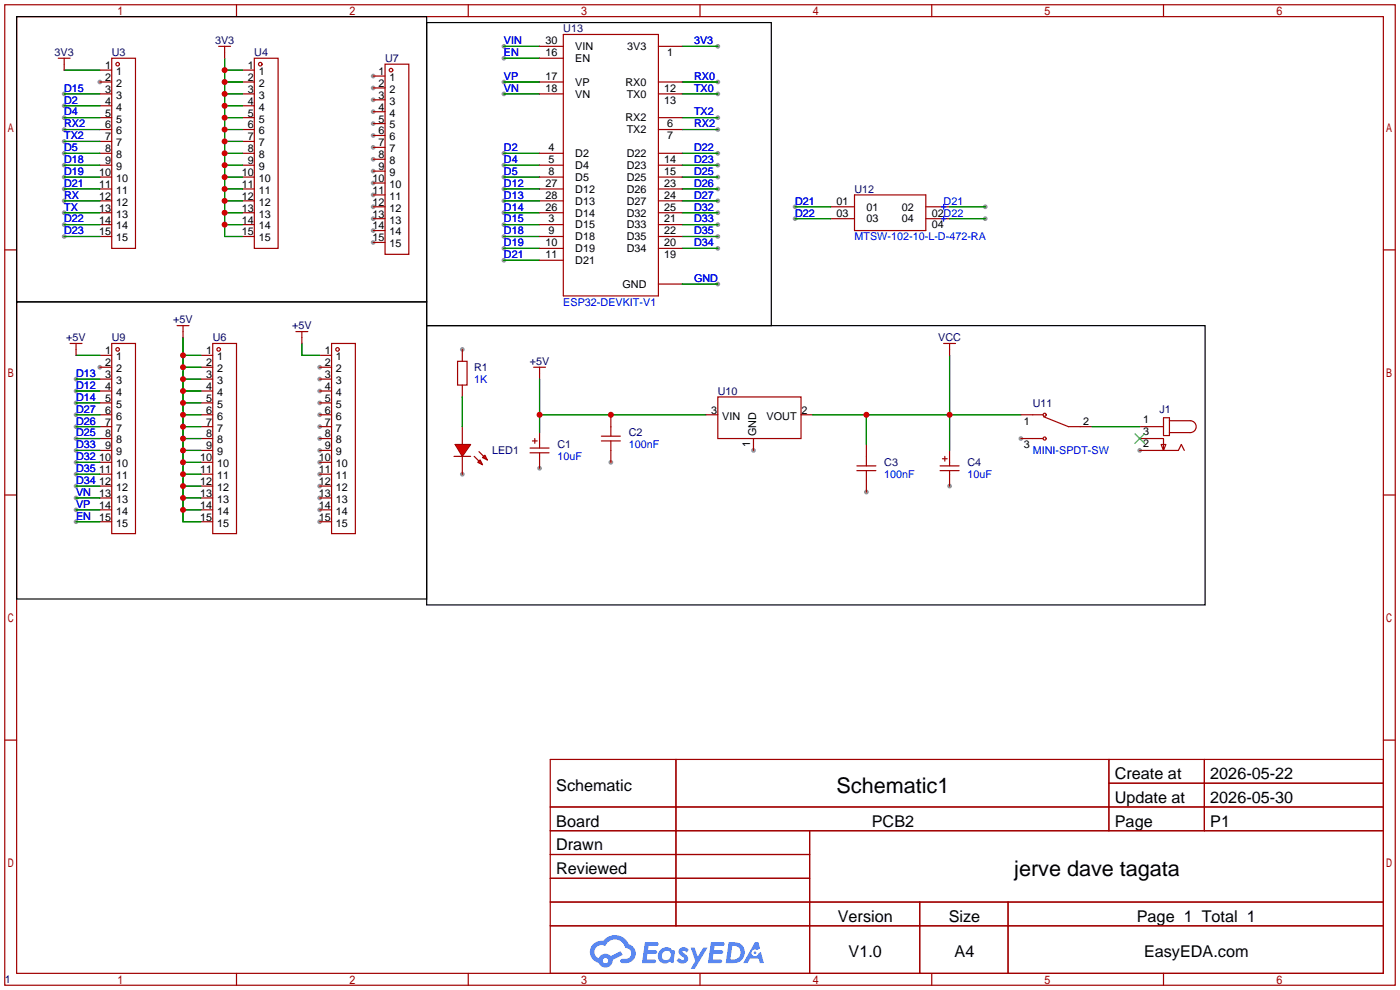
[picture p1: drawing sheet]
<svg xmlns="http://www.w3.org/2000/svg" width="299mm" height="212mm" viewBox="0 0 299 212" stroke-linecap="round" stroke-linejoin="round" font-family="sans-serif">
<g fill="#999">
<circle cx="21.3" cy="17.5" r=".51"/>
<circle cx="68.3" cy="111.5" r=".51"/>
<circle cx="68.3" cy="109" r=".51"/>
<circle cx="68.3" cy="106.4" r=".51"/>
<circle cx="68.3" cy="103.9" r=".51"/>
<circle cx="68.3" cy="101.3" r=".51"/>
<circle cx="68.3" cy="98.8" r=".51"/>
<circle cx="68.3" cy="96.3" r=".51"/>
<circle cx="68.3" cy="93.7" r=".51"/>
<circle cx="68.3" cy="91.2" r=".51"/>
<circle cx="68.3" cy="88.6" r=".51"/>
<circle cx="68.3" cy="86.1" r=".51"/>
<circle cx="68.3" cy="83.6" r=".51"/>
<circle cx="68.3" cy="81" r=".51"/>
<circle cx="68.3" cy="78.5" r=".51"/>
<circle cx="79.8" cy="51.8" r=".51"/>
<circle cx="79.8" cy="49.3" r=".51"/>
<circle cx="79.8" cy="46.7" r=".51"/>
<circle cx="79.8" cy="44.2" r=".51"/>
<circle cx="79.8" cy="41.7" r=".51"/>
<circle cx="79.8" cy="39.1" r=".51"/>
<circle cx="79.8" cy="36.6" r=".51"/>
<circle cx="79.8" cy="34" r=".51"/>
<circle cx="79.8" cy="31.5" r=".51"/>
<circle cx="79.8" cy="29" r=".51"/>
<circle cx="79.8" cy="26.4" r=".51"/>
<circle cx="79.8" cy="23.9" r=".51"/>
<circle cx="79.8" cy="21.3" r=".51"/>
<circle cx="79.8" cy="18.8" r=".51"/>
<circle cx="79.8" cy="16.3" r=".51"/>
<circle cx="21.3" cy="78.5" r=".51"/>
<circle cx="98.8" cy="74.7" r=".51"/>
<circle cx="98.8" cy="101.3" r=".51"/>
<circle cx="115.3" cy="100.1" r=".51"/>
<circle cx="130.6" cy="98.8" r=".51"/>
<circle cx="161" cy="96.3" r=".51"/>
<circle cx="185.2" cy="105.2" r=".51"/>
<circle cx="202.9" cy="103.9" r=".51"/>
<circle cx="218.2" cy="93.7" r=".51"/>
<circle cx="243.6" cy="96.3" r=".51"/>
<circle cx="16.3" cy="111.5" r=".51"/>
<circle cx="16.3" cy="81" r=".51"/>
<circle cx="16.3" cy="83.6" r=".51"/>
<circle cx="16.3" cy="88.6" r=".51"/>
<circle cx="16.3" cy="86.1" r=".51"/>
<circle cx="16.3" cy="91.2" r=".51"/>
<circle cx="16.3" cy="93.7" r=".51"/>
<circle cx="16.3" cy="96.3" r=".51"/>
<circle cx="16.3" cy="98.8" r=".51"/>
<circle cx="16.3" cy="101.3" r=".51"/>
<circle cx="16.3" cy="103.9" r=".51"/>
<circle cx="16.3" cy="106.4" r=".51"/>
<circle cx="16.3" cy="109" r=".51"/>
<circle cx="13.7" cy="20.1" r=".51"/>
<circle cx="13.7" cy="22.6" r=".51"/>
<circle cx="13.7" cy="25.1" r=".51"/>
<circle cx="13.7" cy="27.7" r=".51"/>
<circle cx="13.7" cy="30.2" r=".51"/>
<circle cx="13.7" cy="32.8" r=".51"/>
<circle cx="13.7" cy="35.3" r=".51"/>
<circle cx="13.7" cy="37.8" r=".51"/>
<circle cx="13.7" cy="40.4" r=".51"/>
<circle cx="13.7" cy="42.9" r=".51"/>
<circle cx="13.7" cy="45.5" r=".51"/>
<circle cx="13.7" cy="48" r=".51"/>
<circle cx="13.7" cy="50.5" r=".51"/>
<circle cx="169.9" cy="44.2" r=".51"/>
<circle cx="169.9" cy="46.7" r=".51"/>
<circle cx="210.6" cy="44.2" r=".51"/>
<circle cx="210.6" cy="46.7" r=".51"/>
<circle cx="153.4" cy="35.3" r=".51"/>
<circle cx="153.4" cy="32.8" r=".51"/>
<circle cx="153.4" cy="20.1" r=".51"/>
<circle cx="153.4" cy="17.5" r=".51"/>
<circle cx="107.7" cy="55.6" r=".51"/>
<circle cx="107.7" cy="53.1" r=".51"/>
<circle cx="107.7" cy="50.5" r=".51"/>
<circle cx="107.7" cy="37.8" r=".51"/>
<circle cx="153.4" cy="25.1" r=".51"/>
<circle cx="153.4" cy="27.7" r=".51"/>
<circle cx="107.7" cy="35.3" r=".51"/>
<circle cx="107.7" cy="32.8" r=".51"/>
<circle cx="107.7" cy="48" r=".51"/>
<circle cx="153.4" cy="9.9" r=".51"/>
<circle cx="107.7" cy="12.4" r=".51"/>
<circle cx="107.7" cy="17.5" r=".51"/>
<circle cx="107.7" cy="20.1" r=".51"/>
<circle cx="153.4" cy="53.1" r=".51"/>
<circle cx="153.4" cy="50.5" r=".51"/>
<circle cx="153.4" cy="45.5" r=".51"/>
<circle cx="153.4" cy="48" r=".51"/>
<circle cx="153.4" cy="37.8" r=".51"/>
<circle cx="153.4" cy="40.4" r=".51"/>
<circle cx="153.4" cy="42.9" r=".51"/>
<circle cx="107.7" cy="45.5" r=".51"/>
<circle cx="107.7" cy="40.4" r=".51"/>
<circle cx="107.7" cy="9.9" r=".51"/>
<circle cx="107.7" cy="42.9" r=".51"/>
<circle cx="153.4" cy="60.7" r=".51"/>
</g>
<g fill="none" stroke="#a10000" stroke-width=".25">
<path d="M1 1h297.2v209.6h-297.2zM3.6 3.6h292.1v204.4h-292.1zM50.5 1v2.6M100.1 1v2.6M149.6 1v2.6M199.1 1v2.6M248.7 1v2.6M1 53.4h2.6M295.7 53.4h2.5M1 105.8h2.6M295.7 105.8h2.5M1 158.2h2.6"/>
<path d="M295.7 158.2h2.5M117.6 162.3h178.1v45.7h-178.1zM117.6 172.5h178.1M117.6 177.5h178.1M144.5 162.3v35.6M173 177.5v30.5M237 162.3v15.2M237 167.4h58.7M257.4 162.3v15.2M117.6 182.6h55.4M117.6 192.8h178.1M117.6 187.7h55.4"/>
<path d="M117.6 197.9h178.1M196.6 192.8v15.2M215.4 192.8v15.2M50.5 208v2.6M100.1 208v2.6M149.6 208v2.6M199.1 208v2.6M248.7 208v2.6"/>
</g>
<g fill="#5487ff">
<path d="M145.3 202.7a1.3 1.3 0 0 1 1.9 .3l-.4 .6a.54 .54 0 0 0-.9-.2l.1 .2a1.34 1.34 0 0 1 .9 1.8 1.47 1.47 0 0 1-2.3-.1l.5-.6 .8 .5a.31 .31 0 0 0 .4-.3 .31 .31 0 0 0-.3-.4 1.12 1.12 0 0 1-.7-1.8z"/>
<path d="M147.6 202.5h.9l.6 2 1.2-2h.9l-2.7 4.6h-.9l1-1.7z"/>
<path d="M137.8 201.4h1.7a1.31 1.31 0 0 1 1.2 .2 .4 .4 0 0 1-.3 .5l-1.8 .1-.1 .9h1.6a.4 .4 0 0 1 .4 .4 .4 .4 0 0 1-.5 .4h-1.6l-.2 1.2h1.4a.46 .46 0 0 1 .5 0 .46 .46 0 0 1 .1 .5l-.4 .2h-2.6z"/>
<path d="M151.9 201.4h1.7a1.32 1.32 0 0 1 1.2 .2 .39 .39 0 0 1-.3 .5l-1.8 .1-.1 .9h1.6a.4 .4 0 0 1 .4 .4 .4 .4 0 0 1-.4 .4h-1.7l-.2 1.2h1.4a.46 .46 0 0 1 .5 0 .46 .46 0 0 1 .1 .5l-.4 .2h-2.6z"/>
<path d="M161.3 201.4h.8l.3 1.3-.6 .4a.75 .75 0 0 0-1.1 .3 .75 .75 0 0 0 .5 1 .75 .75 0 0 0 .9-.7l.5-.2 .6 2.3h-.8l-.3-.9h-1.8l-.5 .9h-1z"/>
<path d="M155.7 201.4l-.6 4.4h1.5a2.27 2.27 0 0 0 2.6-2.2 2.27 2.27 0 0 0-2.7-2.2zM156.5 202.1a1.5 1.5 0 0 1 1.8 1.6 1.5 1.5 0 0 1-1.9 1.4h-.3z"/>
<path d="M141.2 203a1.6 1.6 0 0 0-.3 2.3 1.6 1.6 0 0 0 2.3 .2l.7 .3 .3-2.4-.1-.3-.5-.1a1.58 1.58 0 0 0-2.4 0zM141.8 203.5a.98 .98 0 0 1 1.6 .4 .98 .98 0 0 1-1.1 1.3 .94 .94 0 0 1-.9-.7 .94 .94 0 0 1 .4-1z"/>
<path d="M126.8 201.8a2.37 2.37 0 0 0 1.1 4 1.54 1.54 0 0 0 1.8 1 1.54 1.54 0 0 0 1.2-1.6l2.2-1.1-.5-.8-2 1a1.57 1.57 0 0 0-2.7 .5 1.5 1.5 0 0 1-.7-2.1 1.5 1.5 0 0 1 2.2-.5 2.23 2.23 0 0 1 2.3-1.4 2.23 2.23 0 0 1 2 1.8 1.16 1.16 0 0 1 1.2 1.1 1.16 1.16 0 0 1-1.1 1.2h-.7a.47 .47 0 0 0-.5 .4 .47 .47 0 0 0 .4 .5 2.17 2.17 0 0 0 2.5-.9 2.17 2.17 0 0 0-.3-2.7l-.8-.4a3.2 3.2 0 0 0-5.5-.7l-1.1 .1zM128.8 205.3a.6 .6 0 0 1 1.2 0 .6 .6 0 0 1-1.2 0z"/>
<circle cx="161.4" cy="203.6" r=".28"/>
</g>
<g fill="none" stroke="#a10000" stroke-width=".25">
<path d="M12.4 12.4h2.6M13.7 12.4v2.6M21.3 17.5h2.6M21.3 15h2.6M23.9 12.4h5.1v40.7h-5.1zM46.7 9.9h2.6M48 9.9v2.5M51.8 17.5h2.6M51.8 15h2.6M54.4 12.4h5v40.7h-5zM79.8 18.8h2.5M79.8 16.3h2.5"/>
<path d="M82.3 13.7h5.1v40.7h-5.1zM21.3 37.8h2.6M21.3 35.3h2.6M21.3 32.8h2.6M21.3 30.2h2.6M21.3 27.7h2.6M21.3 25.1h2.6M21.3 22.6h2.6M21.3 20.1h2.6M51.8 37.8h2.6M51.8 35.3h2.6M51.8 32.8h2.6"/>
<path d="M51.8 30.2h2.6M51.8 27.7h2.6M51.8 25.1h2.6M51.8 22.6h2.6M51.8 20.1h2.6M79.8 39.1h2.5M79.8 36.6h2.5M79.8 34h2.5M79.8 31.5h2.5M79.8 29h2.5M79.8 26.4h2.5M79.8 23.9h2.5"/>
<path d="M79.8 21.3h2.5M21.3 50.5h2.6M21.3 48h2.6M21.3 45.5h2.6M21.3 42.9h2.6M21.3 40.4h2.6M51.8 50.5h2.6M51.8 48h2.6M51.8 45.5h2.6M51.8 42.9h2.6M51.8 40.4h2.6M79.8 51.8h2.5"/>
<path d="M79.8 49.3h2.5M79.8 46.7h2.5M79.8 44.2h2.5M79.8 41.7h2.5M15 73.4h2.5M16.3 73.4v2.5M21.3 78.5h2.6M21.3 75.9h2.6M23.9 73.4h5.1v40.6h-5.1zM37.8 69.6h2.6M39.1 69.6v2.5M42.9 78.5h2.6"/>
<path d="M42.9 75.9h2.6M45.5 73.4h5v40.6h-5zM63.2 70.9h2.6M64.5 70.9v2.5M68.3 78.5h2.6M68.3 75.9h2.6M70.9 73.4h5v40.6h-5zM97.8 77.2h2v5.1h-2zM98.8 74.7v2.5M21.3 98.8h2.6M21.3 96.3h2.6M21.3 93.7h2.6"/>
<path d="M21.3 91.2h2.6M21.3 88.6h2.6M21.3 86.1h2.6M21.3 83.6h2.6M21.3 81h2.6M42.9 98.8h2.6M42.9 96.3h2.6M42.9 93.7h2.6M42.9 91.2h2.6M42.9 88.6h2.6M42.9 86.1h2.6M42.9 83.6h2.6"/>
<path d="M42.9 81h2.6M68.3 98.8h2.6M68.3 96.3h2.6M68.3 93.7h2.6M68.3 91.2h2.6M68.3 88.6h2.6M68.3 86.1h2.6M68.3 83.6h2.6M68.3 81h2.6M97 97.5h3.6M98.8 82.3v2.5M98.8 91.2v3.8"/>
<path d="M98.8 97.5v3.8M21.3 111.5h2.6M21.3 109h2.6M21.3 106.4h2.6M21.3 103.9h2.6M21.3 101.3h2.6M42.9 111.5h2.6M42.9 109h2.6M42.9 106.4h2.6M42.9 103.9h2.6M42.9 101.3h2.6M68.3 111.5h2.6"/>
<path d="M68.3 109h2.6M68.3 106.4h2.6M68.3 103.9h2.6M68.3 101.3h2.6"/>
<circle cx="25.1" cy="13.7" r=".38"/>
<circle cx="55.6" cy="13.7" r=".38"/>
<circle cx="83.6" cy="15" r=".38"/>
<circle cx="25.1" cy="74.7" r=".38"/>
<circle cx="46.7" cy="74.7" r=".38"/>
<circle cx="72.1" cy="74.7" r=".38"/>
</g>
<g fill="none" stroke="#008700" stroke-width=".25">
<path d="M13.7 15h7.6M48 15h3.8M48 12.4v38.1h3.8M48 17.5h3.8M13.7 20.1h7.6M13.7 22.6h7.6M13.7 25.1h7.6M13.7 27.7h7.6M13.7 30.2h7.6M13.7 32.8h7.6M13.7 35.3h7.6M13.7 37.8h7.6"/>
<path d="M48 20.1h3.8M48 22.6h3.8M48 25.1h3.8M48 27.7h3.8M48 30.2h3.8M48 32.8h3.8M48 35.3h3.8M48 37.8h3.8M13.7 40.4h7.6M13.7 42.9h7.6M13.7 45.5h7.6M13.7 48h7.6"/>
<path d="M13.7 50.5h7.6M48 40.4h3.8M48 42.9h3.8M48 45.5h3.8M48 48h3.8M16.3 75.9h5M39.1 75.9h3.8M39.1 72.1v39.4h3.8M39.1 78.5h3.8M64.5 73.4v2.5h3.8M16.3 81h5M16.3 83.6h5"/>
<path d="M16.3 88.6h5M16.3 86.1h5M16.3 91.2h5M16.3 93.7h5M16.3 96.3h5M16.3 98.8h5M39.1 81h3.8M39.1 83.6h3.8M39.1 88.6h3.8M39.1 86.1h3.8M39.1 91.2h3.8M39.1 93.7h3.8"/>
<path d="M39.1 96.3h3.8M39.1 98.8h3.8M16.3 111.5h5M16.3 101.3h5M16.3 103.9h5M16.3 106.4h5M16.3 109h5M39.1 101.3h3.8M39.1 103.9h3.8M39.1 106.4h3.8M39.1 109h3.8"/>
</g>
<path d="M3.6 3.6h87.6v60.9h-87.6zM91.2 4.8h73.6v64.8h-73.6zM3.6 64.5h87.6v63.5h-87.6z" fill="none" stroke="#000" stroke-width=".25"/>
<g fill="#f00" stroke="#a10000" stroke-width=".25">
<path d="M97.3 95h3.3l-1.8 2.5z"/>
<path d="M103.1 97.8l.5-.5 .5 1z"/>
<path d="M102.1 98.8l.5-.5 .5 1z"/>
</g>
<g fill="none" stroke="#a10000" stroke-width=".25">
<path d="M115.3 12.4h5.1M115.3 17.5h5.1M115.3 9.9h5.1M120.4 7.4h20.3v55.8h-20.3zM140.7 17.5h5.1M140.7 9.9h5.1M115.3 20.1h5.1M115.3 37.8h5.1M115.3 35.3h5.1M115.3 32.8h5.1M140.7 20.1h5.1M140.7 37.8h5.1"/>
<path d="M140.7 35.3h5.1M140.7 32.8h5.1M140.7 27.7h5.1M140.7 25.1h5.1M115.3 53.1h5.1M115.3 50.5h5.1M115.3 45.5h5.1M115.3 48h5.1M115.3 40.4h5.1M115.3 42.9h5.1M115.3 55.6h5.1M140.7 53.1h5.1"/>
<path d="M140.7 50.5h5.1M140.7 45.5h5.1M140.7 48h5.1M140.7 40.4h5.1M140.7 42.9h5.1M177.5 44.2h5.1M177.5 46.7h5.1M182.6 41.7h15.3v7.6h-15.3zM197.9 44.2h5M197.9 46.7h5M114 78.5h2.6M115.3 78.5v2.5"/>
<path d="M140.7 60.7h5.1M201.7 73.4h2.5M202.9 73.4v2.5M101.3 97.5l1.1 1.1M102.4 96.5l1 1M113.3 95.8h4M113.3 96.8h4M113.8 94.2h1M114.3 93.7v1M115.3 92.5v3.3M115.3 96.8v3.3M128.5 94.2h4.1"/>
<path d="M128.5 93.2h4.1M130.6 88.6v4.6M130.6 94.2v4.6M150.9 88.6h2.5M153.4 84.8h17.8v8.9h-17.8zM161 93.7v2.6M171.2 88.6h2.5M183.1 99.6h4.1M185.2 95v4.6M200.9 99.6h4.1M201.4 98h1M201.9 97.5v1.1"/>
<path d="M202.9 96.3v3.3M218.2 88.6h4.7M218.2 93.7h4.7M223 89.1l5.3 2.1h5.1M243.6 93.7h5M243.6 91.2h5M243.6 96.3h5M248.2 95h1l-.5 1.3zM248.7 89.3h1.2v3.8h-1.2zM248.7 93.7v2.6M248.7 96.3h3.1l.7-1.3 .6 1.3M249.9 89.9h4.5a1.27 1.27 0 0 1 1.3 1.3 1.27 1.27 0 0 1-1.3 1.3h-4.5"/>
<path d="M183.1 100.6h4.1M185.2 100.6v4.6M200.9 100.6h4.1M202.9 100.6v3.3"/>
<circle cx="223.3" cy="88.6" r=".33"/>
<circle cx="223.3" cy="93.7" r=".33"/>
</g>
<g fill="none" stroke="#008700" stroke-width=".25">
<path d="M107.7 17.5h7.6M107.7 9.9h7.6M107.7 12.4h7.6M145.8 17.5h7.6M145.8 9.9h7.6M107.7 35.3h7.6M107.7 32.8h7.6M107.7 20.1h7.6M107.7 37.8h7.6M145.8 35.3h7.6M145.8 32.8h7.6M145.8 20.1h7.6"/>
<path d="M145.8 37.8h7.6M145.8 25.1h7.6M145.8 27.7h7.6M107.7 55.6h7.6M107.7 53.1h7.6M107.7 50.5h7.6M107.7 48h7.6M107.7 45.5h7.6M107.7 40.4h7.6M107.7 42.9h7.6M145.8 53.1h7.6M145.8 50.5h7.6"/>
<path d="M145.8 48h7.6M145.8 45.5h7.6M145.8 40.4h7.6M145.8 42.9h7.6M169.9 44.2h7.6M169.9 46.7h7.6M202.9 44.2h7.7M202.9 46.7h7.7M145.8 60.7h7.6M202.9 75.9v20.4M98.8 84.8v6.4M115.3 81v11.5"/>
<path d="M115.3 88.6h35.6M173.7 88.6h44.5M185.2 88.6v6.4M233.4 91.2h10.2"/>
</g>
<path d="M242.6 92.7l2 2M244.6 92.7l-2 2" fill="none" stroke="#3c3" stroke-width=".25"/>
<path d="M91.2 69.6h166.4v59.7h-166.4z" fill="none" stroke="#000" stroke-width=".25"/>
<path d="M201.2 44.2h1M201.2 46.7h1M201.7 43.7v1M201.7 46.2v1" fill="none" stroke="#00f" stroke-width=".25"/>
<g fill="#c00">
<circle cx="48" cy="15" r=".63"/>
<circle cx="48" cy="17.5" r=".63"/>
<circle cx="48" cy="20.1" r=".63"/>
<circle cx="48" cy="22.6" r=".63"/>
<circle cx="48" cy="25.1" r=".63"/>
<circle cx="48" cy="27.7" r=".63"/>
<circle cx="48" cy="30.2" r=".63"/>
<circle cx="48" cy="32.8" r=".63"/>
<circle cx="48" cy="35.3" r=".63"/>
<circle cx="48" cy="37.8" r=".63"/>
<circle cx="48" cy="40.4" r=".63"/>
<circle cx="48" cy="42.9" r=".63"/>
<circle cx="48" cy="45.5" r=".63"/>
<circle cx="48" cy="48" r=".63"/>
<circle cx="39.1" cy="75.9" r=".63"/>
<circle cx="39.1" cy="78.5" r=".63"/>
<circle cx="39.1" cy="81" r=".63"/>
<circle cx="39.1" cy="83.6" r=".63"/>
<circle cx="39.1" cy="86.1" r=".63"/>
<circle cx="39.1" cy="88.6" r=".63"/>
<circle cx="39.1" cy="91.2" r=".63"/>
<circle cx="39.1" cy="93.7" r=".63"/>
<circle cx="39.1" cy="96.3" r=".63"/>
<circle cx="39.1" cy="98.8" r=".63"/>
<circle cx="39.1" cy="101.3" r=".63"/>
<circle cx="39.1" cy="103.9" r=".63"/>
<circle cx="39.1" cy="106.4" r=".63"/>
<circle cx="39.1" cy="109" r=".63"/>
<circle cx="115.3" cy="88.6" r=".63"/>
<circle cx="130.6" cy="88.6" r=".63"/>
<circle cx="185.2" cy="88.6" r=".63"/>
<circle cx="202.9" cy="88.6" r=".63"/>
</g>
<g font-size="4.6">
<text x="178.8" y="169.4">Schematic1</text>
<text x="216.8" y="187.2">jerve dave tagata</text>
</g>
<g font-size="3.5">
<text x="238.3" y="166.5">Create at</text>
<text x="258.7" y="166.5">2026-05-22</text>
<text x="118.9" y="169.1">Schematic</text>
<text x="238.3" y="171.6">Update at</text>
<text x="258.7" y="171.6">2026-05-30</text>
<text x="118.9" y="176.7">Board</text>
<text x="186.3" y="176.7">PCB2</text>
<text x="238.3" y="176.7">Page</text>
<text x="258.7" y="176.7">P1</text>
<text x="118.9" y="181.8">Drawn</text>
<text x="118.9" y="186.8">Reviewed</text>
<text x="179.1" y="197">Version</text>
<text x="202.8" y="197">Size</text>
<text x="243" y="197">Page 1 Total 1</text>
<text x="181.4" y="204.6">V1.0</text>
<text x="204" y="204.6">A4</text>
<text x="244.5" y="204.6">EasyEDA.com</text>
</g>
<g font-size="2.3" fill="#000080">
<text x="11.7" y="12">3V3</text>
<text x="23.9" y="12">U3</text>
<text x="46" y="9.4">3V3</text>
<text x="54.4" y="12">U4</text>
<text x="120.4" y="6.9">U13</text>
<text x="82.3" y="13.3">U7</text>
<text x="182.6" y="41.2">U12</text>
<text x="37" y="69.1">+5V</text>
<text x="62.4" y="70.4">+5V</text>
<text x="14.2" y="72.9">+5V</text>
<text x="23.9" y="72.9">U9</text>
<text x="45.5" y="72.9">U6</text>
<text x="200.5" y="72.9">VCC</text>
<text x="101.3" y="79.3">R1</text>
<text x="113.2" y="78">+5V</text>
<text x="153.4" y="84.4">U10</text>
<text x="220.7" y="86.9">U11</text>
<text x="247.8" y="88.2">J1</text>
<text x="119.1" y="95.8">C1</text>
<text x="134.4" y="93.3">C2</text>
<text x="105.2" y="97.1">LED1</text>
<text x="189" y="99.6">C3</text>
<text x="206.8" y="99.6">C4</text>
<text x="1" y="210.1">1</text>
</g>
<g font-size="2.3" fill="#00f">
<text x="107.7" y="12">EN</text>
<text x="107.7" y="9.4">VIN</text>
<text x="148.3" y="9.4">3V3</text>
<text x="107.7" y="17.1">VP</text>
<text x="148.3" y="17.1">RX0</text>
<text x="13.7" y="19.6">D15</text>
<text x="13.7" y="22.1">D2</text>
<text x="107.7" y="19.6">VN</text>
<text x="148.3" y="19.6">TX0</text>
<text x="13.7" y="24.7">D4</text>
<text x="13.7" y="27.2">RX2</text>
<text x="13.7" y="29.8">TX2</text>
<text x="148.3" y="24.7">TX2</text>
<text x="148.3" y="27.2">RX2</text>
<text x="13.7" y="32.3">D5</text>
<text x="13.7" y="34.8">D18</text>
<text x="107.7" y="34.8">D4</text>
<text x="107.7" y="32.3">D2</text>
<text x="148.3" y="34.8">D23</text>
<text x="148.3" y="32.3">D22</text>
<text x="13.7" y="37.4">D19</text>
<text x="13.7" y="39.9">D21</text>
<text x="107.7" y="37.4">D5</text>
<text x="107.7" y="39.9">D12</text>
<text x="148.3" y="37.4">D25</text>
<text x="148.3" y="39.9">D26</text>
<text x="13.7" y="42.5">RX</text>
<text x="13.7" y="45">TX</text>
<text x="13.7" y="47.5">D22</text>
<text x="107.7" y="47.5">D15</text>
<text x="107.7" y="45">D14</text>
<text x="107.7" y="42.5">D13</text>
<text x="148.3" y="45">D32</text>
<text x="148.3" y="47.5">D33</text>
<text x="148.3" y="42.5">D27</text>
<text x="169.9" y="43.7">D21</text>
<text x="169.9" y="46.3">D22</text>
<text x="201.7" y="43.7">D21</text>
<text x="13.7" y="50.1">D23</text>
<text x="107.7" y="52.6">D19</text>
<text x="107.7" y="50.1">D18</text>
<text x="148.3" y="52.6">D34</text>
<text x="148.3" y="50.1">D35</text>
<text x="182.6" y="51.4">MTSW-102-10-L-D-472-RA</text>
<text x="107.7" y="55.2">D21</text>
<text x="120.4" y="65.3">ESP32-DEVKIT-V1</text>
<text x="148.3" y="60.2">GND</text>
<text x="16.3" y="80.6">D13</text>
<text x="16.3" y="83.1">D12</text>
<text x="101.3" y="81.8">1K</text>
<text x="16.3" y="88.2">D27</text>
<text x="16.3" y="85.6">D14</text>
<text x="16.3" y="90.7">D26</text>
<text x="16.3" y="93.3">D25</text>
<text x="16.3" y="95.8">D33</text>
<text x="134.4" y="95.8">100nF</text>
<text x="16.3" y="98.3">D32</text>
<text x="16.3" y="100.9">D35</text>
<text x="119.1" y="98.3">10uF</text>
<text x="220.7" y="97.1">MINI-SPDT-SW</text>
<text x="16.3" y="103.4">D34</text>
<text x="16.3" y="106">VN</text>
<text x="189" y="102.2">100nF</text>
<text x="206.8" y="102.2">10uF</text>
<text x="16.3" y="111">EN</text>
<text x="16.3" y="108.5">VP</text>
</g>
<g font-size="2.3">
<text x="116.6" y="12">16</text>
<text x="116.6" y="9.4">30</text>
<text x="122.9" y="10.7">VIN</text>
<text x="134.1" y="10.7">3V3</text>
<text x="142.6" y="12">1</text>
<text x="22.5" y="17.3">2</text>
<text x="22.5" y="14.8">1</text>
<text x="24.8" y="16">1</text>
<text x="52.9" y="17.3">2</text>
<text x="52.9" y="14.8">1</text>
<text x="55.3" y="16">1</text>
<text x="80.9" y="16">1</text>
<text x="83.2" y="17.3">1</text>
<text x="116.6" y="17.1">17</text>
<text x="122.9" y="13.3">EN</text>
<text x="22.5" y="22.4">4</text>
<text x="22.5" y="19.8">3</text>
<text x="24.8" y="23.6">4</text>
<text x="24.8" y="21.1">3</text>
<text x="24.8" y="18.6">2</text>
<text x="52.9" y="22.4">4</text>
<text x="52.9" y="19.8">3</text>
<text x="55.3" y="23.6">4</text>
<text x="55.3" y="21.1">3</text>
<text x="55.3" y="18.6">2</text>
<text x="80.9" y="23.6">4</text>
<text x="80.9" y="21.1">3</text>
<text x="80.9" y="18.6">2</text>
<text x="83.2" y="22.4">3</text>
<text x="83.2" y="19.8">2</text>
<text x="116.6" y="19.6">18</text>
<text x="122.9" y="18.3">VP</text>
<text x="122.9" y="20.9">VN</text>
<text x="133.7" y="18.3">RX0</text>
<text x="133.9" y="20.9">TX0</text>
<text x="142" y="22.1">13</text>
<text x="142" y="19.6">12</text>
<text x="22.5" y="30">7</text>
<text x="22.5" y="27.5">6</text>
<text x="22.5" y="24.9">5</text>
<text x="24.8" y="28.7">6</text>
<text x="24.8" y="26.2">5</text>
<text x="52.9" y="30">7</text>
<text x="52.9" y="27.5">6</text>
<text x="52.9" y="24.9">5</text>
<text x="55.3" y="28.7">6</text>
<text x="55.3" y="26.2">5</text>
<text x="80.9" y="28.7">6</text>
<text x="80.9" y="26.2">5</text>
<text x="83.2" y="30">6</text>
<text x="83.2" y="27.5">5</text>
<text x="83.2" y="24.9">4</text>
<text x="133.7" y="26">RX2</text>
<text x="133.9" y="28.5">TX2</text>
<text x="142.6" y="29.8">7</text>
<text x="142.6" y="27.2">6</text>
<text x="22.5" y="35.1">9</text>
<text x="22.5" y="32.5">8</text>
<text x="24.8" y="33.8">8</text>
<text x="24.8" y="31.3">7</text>
<text x="52.9" y="35.1">9</text>
<text x="52.9" y="32.5">8</text>
<text x="55.3" y="33.8">8</text>
<text x="55.3" y="31.3">7</text>
<text x="80.9" y="33.8">8</text>
<text x="80.9" y="31.3">7</text>
<text x="83.2" y="35.1">8</text>
<text x="83.2" y="32.5">7</text>
<text x="117.2" y="34.8">5</text>
<text x="117.2" y="32.3">4</text>
<text x="122.9" y="33.6">D2</text>
<text x="133.9" y="33.6">D22</text>
<text x="142" y="34.8">14</text>
<text x="21.2" y="40.2">11</text>
<text x="21.2" y="37.6">10</text>
<text x="24.8" y="41.4">11</text>
<text x="24.8" y="38.9">10</text>
<text x="24.8" y="36.3">9</text>
<text x="51.7" y="40.2">11</text>
<text x="51.7" y="37.6">10</text>
<text x="55.3" y="41.4">11</text>
<text x="55.3" y="38.9">10</text>
<text x="55.3" y="36.3">9</text>
<text x="79.6" y="41.4">11</text>
<text x="79.6" y="38.9">10</text>
<text x="80.9" y="36.3">9</text>
<text x="83.2" y="40.2">10</text>
<text x="83.2" y="37.6">9</text>
<text x="116.6" y="39.9">27</text>
<text x="117.2" y="37.4">8</text>
<text x="122.9" y="41.2">D12</text>
<text x="122.9" y="38.7">D5</text>
<text x="122.9" y="36.1">D4</text>
<text x="133.9" y="38.7">D25</text>
<text x="133.9" y="41.2">D26</text>
<text x="133.9" y="36.1">D23</text>
<text x="142" y="39.9">23</text>
<text x="142" y="37.4">15</text>
<text x="21.2" y="47.8">14</text>
<text x="21.2" y="45.2">13</text>
<text x="21.2" y="42.7">12</text>
<text x="24.8" y="46.5">13</text>
<text x="24.8" y="44">12</text>
<text x="51.7" y="47.8">14</text>
<text x="51.7" y="45.2">13</text>
<text x="51.7" y="42.7">12</text>
<text x="55.3" y="46.5">13</text>
<text x="55.3" y="44">12</text>
<text x="79.6" y="46.5">13</text>
<text x="79.6" y="44">12</text>
<text x="83.2" y="47.8">13</text>
<text x="83.2" y="45.2">12</text>
<text x="83.2" y="42.7">11</text>
<text x="116.6" y="45">26</text>
<text x="116.6" y="42.5">28</text>
<text x="117.2" y="47.5">3</text>
<text x="122.9" y="46.3">D14</text>
<text x="122.9" y="43.7">D13</text>
<text x="133.9" y="46.3">D32</text>
<text x="133.9" y="43.7">D27</text>
<text x="142" y="47.5">21</text>
<text x="142" y="42.5">24</text>
<text x="142" y="45">25</text>
<text x="178.8" y="43.7">01</text>
<text x="178.8" y="46.3">03</text>
<text x="185.2" y="45">01</text>
<text x="185.2" y="47.5">03</text>
<text x="192.8" y="45">02</text>
<text x="192.8" y="47.5">04</text>
<text x="199.1" y="46.3">02D22</text>
<text x="21.2" y="50.3">15</text>
<text x="24.8" y="51.6">15</text>
<text x="24.8" y="49">14</text>
<text x="51.7" y="50.3">15</text>
<text x="55.3" y="51.6">15</text>
<text x="55.3" y="49">14</text>
<text x="79.6" y="51.6">15</text>
<text x="79.6" y="49">14</text>
<text x="83.2" y="52.9">15</text>
<text x="83.2" y="50.3">14</text>
<text x="116.6" y="52.6">10</text>
<text x="117.2" y="50.1">9</text>
<text x="122.9" y="53.9">D19</text>
<text x="122.9" y="51.4">D18</text>
<text x="122.9" y="48.8">D15</text>
<text x="133.9" y="53.9">D34</text>
<text x="133.9" y="51.4">D35</text>
<text x="133.9" y="48.8">D33</text>
<text x="142" y="52.6">20</text>
<text x="142" y="50.1">22</text>
<text x="199.1" y="48.8">04</text>
<text x="116.6" y="55.2">11</text>
<text x="122.9" y="56.4">D21</text>
<text x="142" y="55.2">19</text>
<text x="133" y="61.5">GND</text>
<text x="22.5" y="75.7">1</text>
<text x="24.8" y="77">1</text>
<text x="44.1" y="75.7">1</text>
<text x="46.4" y="77">1</text>
<text x="69.5" y="75.7">1</text>
<text x="71.8" y="77">1</text>
<text x="22.5" y="83.3">4</text>
<text x="22.5" y="80.8">3</text>
<text x="22.5" y="78.3">2</text>
<text x="24.8" y="82.1">3</text>
<text x="24.8" y="79.5">2</text>
<text x="44.1" y="83.3">4</text>
<text x="44.1" y="80.8">3</text>
<text x="44.1" y="78.3">2</text>
<text x="46.4" y="82.1">3</text>
<text x="46.4" y="79.5">2</text>
<text x="69.5" y="83.3">4</text>
<text x="69.5" y="80.8">3</text>
<text x="69.5" y="78.3">2</text>
<text x="71.8" y="82.1">3</text>
<text x="71.8" y="79.5">2</text>
<text x="22.5" y="88.4">6</text>
<text x="22.5" y="85.9">5</text>
<text x="24.8" y="89.7">6</text>
<text x="24.8" y="87.1">5</text>
<text x="24.8" y="84.6">4</text>
<text x="44.1" y="88.4">6</text>
<text x="44.1" y="85.9">5</text>
<text x="46.4" y="89.7">6</text>
<text x="46.4" y="87.1">5</text>
<text x="46.4" y="84.6">4</text>
<text x="69.5" y="88.4">6</text>
<text x="69.5" y="85.9">5</text>
<text x="71.8" y="89.7">6</text>
<text x="71.8" y="87.1">5</text>
<text x="71.8" y="84.6">4</text>
<text x="152" y="88.4">3</text>
<text x="154.4" y="89.7">VIN</text>
<text x="163.8" y="89.7">VOUT</text>
<text x="171.3" y="88.4">2</text>
<text x="22.5" y="93.5">8</text>
<text x="22.5" y="91">7</text>
<text x="24.8" y="94.8">8</text>
<text x="24.8" y="92.2">7</text>
<text x="44.1" y="93.5">8</text>
<text x="44.1" y="91">7</text>
<text x="46.4" y="94.8">8</text>
<text x="46.4" y="92.2">7</text>
<text x="69.5" y="93.5">8</text>
<text x="69.5" y="91">7</text>
<text x="71.8" y="94.8">8</text>
<text x="71.8" y="92.2">7</text>
<text x="160.3" y="95.6" transform="rotate(-90 160.3 95.6)">1</text>
<text x="161.6" y="93.3" transform="rotate(-90 161.6 93.3)">GND</text>
<text x="218.8" y="90.7">1</text>
<text x="218.8" y="95.8">3</text>
<text x="231.5" y="90.7">2</text>
<text x="244.3" y="90.4">1</text>
<text x="244.3" y="93">3</text>
<text x="244.3" y="95.5">2</text>
<text x="21.2" y="101.1">11</text>
<text x="21.2" y="98.6">10</text>
<text x="22.5" y="96">9</text>
<text x="24.8" y="99.8">10</text>
<text x="24.8" y="97.3">9</text>
<text x="42.8" y="101.1">11</text>
<text x="42.8" y="98.6">10</text>
<text x="44.1" y="96">9</text>
<text x="46.4" y="99.8">10</text>
<text x="46.4" y="97.3">9</text>
<text x="68.2" y="101.1">11</text>
<text x="68.2" y="98.6">10</text>
<text x="69.5" y="96">9</text>
<text x="71.8" y="99.8">10</text>
<text x="71.8" y="97.3">9</text>
<text x="21.2" y="106.2">13</text>
<text x="21.2" y="103.7">12</text>
<text x="24.8" y="107.5">13</text>
<text x="24.8" y="104.9">12</text>
<text x="24.8" y="102.4">11</text>
<text x="42.8" y="106.2">13</text>
<text x="42.8" y="103.7">12</text>
<text x="46.4" y="107.5">13</text>
<text x="46.4" y="104.9">12</text>
<text x="46.4" y="102.4">11</text>
<text x="68.2" y="106.2">13</text>
<text x="68.2" y="103.7">12</text>
<text x="71.8" y="107.5">13</text>
<text x="71.8" y="104.9">12</text>
<text x="71.8" y="102.4">11</text>
<text x="21.2" y="111.3">15</text>
<text x="21.2" y="108.7">14</text>
<text x="24.8" y="112.5">15</text>
<text x="24.8" y="110">14</text>
<text x="42.8" y="111.3">15</text>
<text x="42.8" y="108.7">14</text>
<text x="46.4" y="112.5">15</text>
<text x="46.4" y="110">14</text>
<text x="68.2" y="111.3">15</text>
<text x="68.2" y="108.7">14</text>
<text x="71.8" y="112.5">15</text>
<text x="71.8" y="110">14</text>
</g>
</svg>
